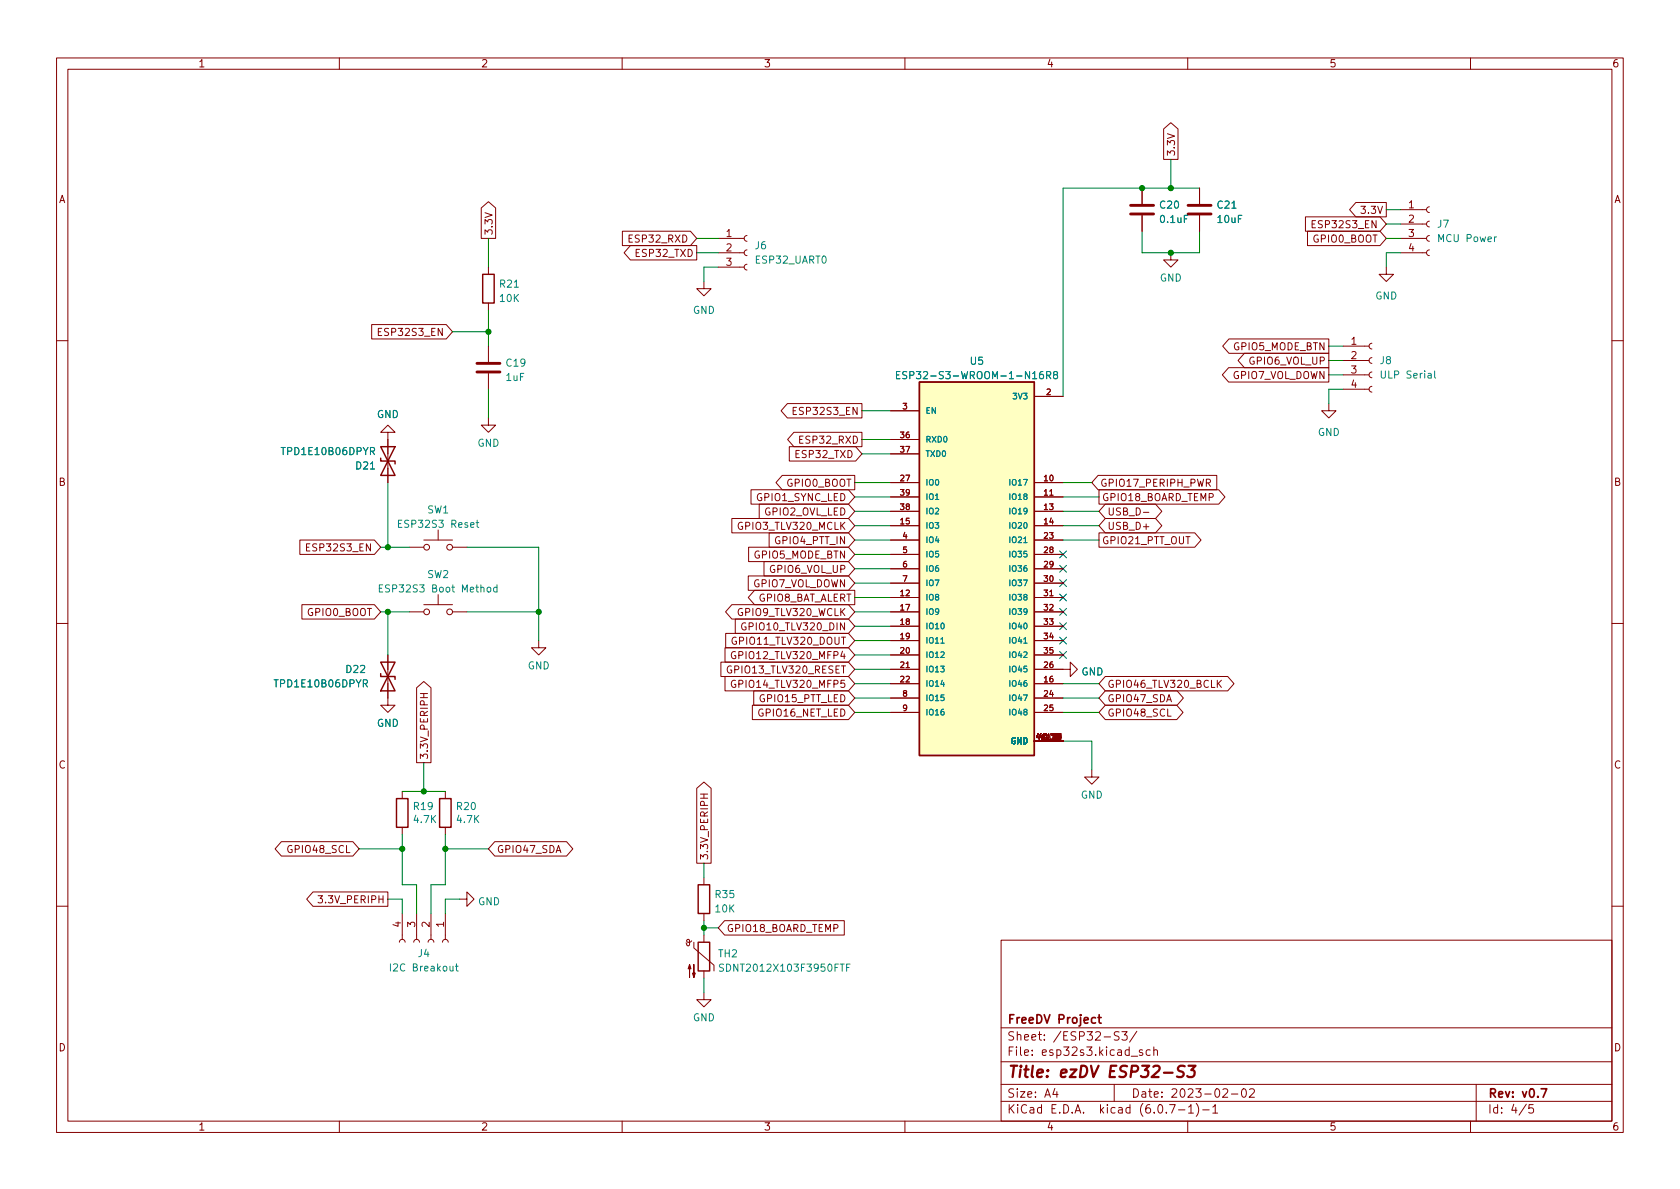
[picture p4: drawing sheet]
<svg xmlns="http://www.w3.org/2000/svg" width="297mm" height="210mm" viewBox="0 0 297 210" stroke-linecap="round" stroke-linejoin="round" font-family="sans-serif">
<g fill="none" stroke="#840000" stroke-width=".18">
<path d="M10 10.2h277v190.1h-277zM12 12.2h273v186.1h-273zM60 10.2v2M110 10.2v2M160 10.2v2M210 10.2v2M260 10.2v2M85.1 36.8l1.3-1.1 1.2 1.1v5.4h-2.5zM201.9 33.3v2.8M201.9 38.1v2.8M205.7 22.8l1.3-1.1 1.3 1.1v5.4h-2.6zM212.1 33.3v2.8"/>
<path d="M212.1 38.1v2.8M230.8 38.3h13.2l1.1 1.3-1.1 1.3h-13.2zM232 39.6h.4M232.6 39h-.6v1.3h.6M239.7 35.8h5.4v2.5h-5.4l-1.1-1.2zM247.6 39.6h4.6M247.6 37.1h4.6M252.7 39.1l-.3 .2-.2 .3 .2 .4 .3 .1M252.7 36.6l-.3 .1-.2 .4 .2 .3 .3 .2M65.7 57.4h13.2l1.1 1.3-1.1 1.2h-13.2zM66.9 58.7h.4M67.5 58.1h-.6v1.2h.6"/>
<path d="M86.4 47.2v1.3M86.4 53.6v1.3M110 40.9h12.1l1.1 1.3-1.1 1.2h-12.1zM111.5 43.4h11.7v2.6h-11.7l-1.2-1.3zM124.5 49.8v1.2h1.2l-1.2 1.3-1.3-1.3h1.3M127 44.7h4.6M127 42.2h4.6M127 47.2h4.6M132.1 46.7l-.4 .2-.1 .3 .1 .4 .4 .1M132.1 44.2l-.4 .1-.1 .4 .1 .4 .4 .1M132.1 41.7l-.4 .1-.1 .4 .1 .3 .4 .2M207 44.7v1.3h1.3l-1.3 1.2-1.3-1.2h1.3"/>
<path d="M217.3 59.9h17.6v2.6h-17.6l-1.1-1.3zM231.2 40.9h12.8l1.1 1.3-1.1 1.2h-12.8zM245.1 47.2v1.3h1.3l-1.3 1.3-1.3-1.3h1.3M247.6 44.7h4.6M247.6 42.2h4.6M252.7 44.2l-.3 .1-.2 .4 .2 .4 .3 .1M252.7 41.7l-.3 .1-.2 .4 .2 .3 .3 .2M10 60.2h2M68.6 76.4h1.2l-1.2-1.2-1.3 1.2h1.3v8.9M86.4 73.9v1.3h1.2l-1.2 1.2-1.3-1.2h1.3M86.4 61.2v2.8M86.4 66v2.8"/>
<path d="M139.2 71.4h13.2v2.5h-13.2l-1.1-1.3zM139.6 79h11.7l1.1 1.3-1.1 1.2h-11.7zM140.2 72.6h.5M140.4 76.4h12v2.6h-12l-1.1-1.3zM140.8 72h-.6v1.3h.6M157.5 72.6h5.1M157.5 77.7h5.1M182.9 70.1h5.1M217.2 65h17.7v2.6h-17.7l-1.1-1.3zM220 62.5h14.9v2.5h-14.9l-1.1-1.3zM234.9 71.4v1.2h1.3l-1.3 1.3-1.2-1.3h1.2M237.5 68.8h4.6"/>
<path d="M237.5 66.3h4.6M237.5 63.7h4.6M237.5 61.2h4.6M242.6 68.3l-.4 .2-.1 .3 .1 .4 .4 .1M242.6 65.8l-.4 .1-.1 .4 .1 .3 .4 .2M242.6 63.2l-.4 .2-.1 .3 .1 .4 .4 .2M242.6 60.7l-.4 .1-.1 .4 .1 .4 .4 .1M285 60.2h2M53 95.5h13.2l1.1 1.3-1.1 1.2h-13.2zM54.2 96.8h.4M54.8 96.2h-.6v1.2h.6M72.4 96.8h2.5"/>
<path d="M74.9 95.5h5.1M77.5 93.7v1.8M80 96.8h2.5M129.4 91.7h20.6l1.1 1.3-1.1 1.2h-20.6zM132.4 96.8h17.6l1.1 1.2-1.1 1.3h-17.6zM132.8 86.6h17.2l1.1 1.3-1.1 1.2h-17.2zM134.2 89.1h15.8l1.1 1.3-1.1 1.3h-15.8zM135.1 99.3h14.9l1.1 1.3-1.1 1.2h-14.9zM136 94.2h14l1.1 1.3-1.1 1.3h-14zM138.3 84.1h12.8v2.5h-12.8l-1.1-1.3zM157.5 95.5h5.1M157.5 85.3h5.1"/>
<path d="M157.5 87.9h5.1M157.5 90.4h5.1M157.5 93h5.1M157.5 98h5.1M157.5 80.3h5.1M182.9 95.5h5.1M182.9 85.3h5.1M182.9 87.9h5.1M182.9 90.4h5.1M182.9 93h5.1M182.9 98h5.1M194.2 84.1h20.9v2.5h-20.9l-1.2-1.3z"/>
<path d="M194.3 94.2h16.9l1.2 1.3-1.2 1.3h-16.9zM194.3 86.6h21.2l1.1 1.3-1.1 1.2h-21.2zM195.4 89.1h8.9l1.1 1.3-1.1 1.3h-8.9l-1.1-1.3zM195.4 91.7h8.9l1.1 1.3-1.1 1.2h-8.9l-1.1-1.2zM202.2 90.6h.9M10 110.2h2M53.4 106.9h12.8l1.1 1.3-1.1 1.3h-12.8zM68.6 115.8v8.9h1.2l-1.2 1.3-1.3-1.3h1.3M72.4 108.2h2.5M74.9 106.9h5.1M77.5 105.2v1.7M80 108.2h2.5"/>
<path d="M95.2 113.3v1.2h1.3l-1.3 1.3-1.2-1.3h1.2M127.5 117.1h22.5l1.1 1.3-1.1 1.2h-22.5zM128.2 114.5h21.8l1.1 1.3-1.1 1.3h-21.8zM128.2 119.6h21.8l1.1 1.3-1.1 1.3h-21.8zM128.3 112h21.7l1.1 1.3-1.1 1.2h-21.7zM129.3 117.8a.59 .59 0 0 0-.7 .6 .59 .59 0 0 0 .7 .6l.1-.5h-.3M129.4 106.9h20.6l1.1 1.3-1.1 1.3h-20.6l-1.1-1.3zM130 109.5h20l1.1 1.2-1.1 1.3h-20zM130 115.3a.59 .59 0 0 0-.7 .5 .59 .59 0 0 0 .7 .6l.1-.5h-.3M130.2 112.7a.59 .59 0 0 0-.8 .6 .59 .59 0 0 0 .8 .6v-.5h-.2M131.8 110.2a.59 .59 0 0 0-.7 .6 .59 .59 0 0 0 .7 .5l.1-.4h-.2M132.3 101.8h17.7l1.1 1.3-1.1 1.3h-17.7z"/>
<path d="M133.4 104.4h17.7v2.5h-17.7l-1.1-1.2zM157.5 108.2h5.1M157.5 105.7h5.1M157.5 110.7h5.1M157.5 113.3h5.1M157.5 115.8h5.1M157.5 118.4h5.1M157.5 100.6h5.1M157.5 103.1h5.1M182.9 118.4h6.3v-1.3l1.3 1.3-1.3 1.2v-1.2M182.9 108.2h5.1M182.9 105.7h5.1"/>
<path d="M182.9 110.7h5.1M182.9 113.3h5.1M182.9 115.8h5.1M182.9 100.6h5.1M182.9 103.1h5.1M195.4 119.6h21.7l1.1 1.3-1.1 1.3h-21.7l-1.1-1.3zM285 110.2h2M71.1 139.9v1.3M73.7 121.6l1.2-1.1 1.3 1.1v13.3h-2.5zM74.3 122.6h1.3M74.9 122.6v.8M78.7 139.9v1.3"/>
<path d="M123.2 139.4l1.3-1.1 1.2 1.1v13.2h-2.5zM130 120.4a.59 .59 0 0 0-.7 .5 .59 .59 0 0 0 .7 .6l.1-.5h-.3M133 124.7h17l1.1 1.3-1.1 1.2h-17zM133.3 122.2h16.7l1.1 1.2-1.1 1.3h-16.7zM157.5 120.9h5.1M157.5 123.4h5.1M157.5 126h5.1M182.9 131.1h5.1M182.9 120.9h5.1M182.9 123.4h5.1M182.9 126h5.1M193 136.1v1.3h1.3l-1.3 1.3-1.2-1.3h1.2"/>
<path d="M195.4 124.7h12.7l1.1 1.3-1.1 1.2h-12.7l-1.1-1.2zM195.4 122.2h12.7l1.1 1.2-1.1 1.3h-12.7l-1.1-1.3zM215.4 120.8l.6 .8M216 120.3l-.8 .7M49.7 148.8h12.7l1.1 1.3-1.1 1.3h-12.7l-1.1-1.3zM55.3 157.7h13.3v2.6h-13.3l-1.1-1.3zM56.2 158.4h.8l-.4 .5 .4 .1v.5l-.2 .2-.6-.2M71.1 146.3v1.3M78.7 146.3v1.3M81.3 159h1.2v-1.3l1.3 1.3-1.3 1.3v-1.3M87.5 148.8h12.7l1.1 1.3-1.1 1.3h-12.7l-1.1-1.3zM123.9 140.4h1.2"/>
<path d="M124.5 140.4v.7M124.5 155.2v1.3M10 160.2h2M70.6 166.6l.2-.3 .3-.2 .4 .2 .1 .3M71.1 161.5v4.6M73.2 166.6l.1-.3 .4-.2 .3 .2 .2 .3M73.7 161.5v4.6M75.7 166.6l.1-.3 .4-.2 .4 .2 .1 .3M76.2 161.5v4.6M78.2 166.6l.2-.3 .3-.2 .4 .2 .1 .3M78.7 161.5v4.6M122.3 166.4l-.2 .2h-.4l-.2-.1-.1-.3 .3-.1 .2 .2v.7l-.1 .2h-.3l-.2-.5"/>
<path d="M122.7 166.6v1l3.5 3.1v1M124.5 175.5v1.3h1.2l-1.2 1.2-1.3-1.2h1.3M124.5 161.5v1.3M124.5 165.3v1.3M124.5 171.7v1.3M128.1 162.8h21.2v2.5h-21.2l-1.1-1.2zM177 166.3h108v32h-108zM285 160.2h2M60 198.3v2M110 198.3v2M160 198.3v2M177 194.8h108"/>
<path d="M177 191.8h108M177 187.8h108M177 181.8h108M186.5 192.5l-.4 1h1M186.9 193v1M195.2 183.4h1.2M197 191.8v3M197.9 182.5l-.6-.1-.2 .2v.4l.6 .3 .2 .3-.3 .3h-.6M198.4 182.4h.9l-.5 .6 .4 .1v.7l-.2 .1h-.4l-.2-.1M200 186.8h1.1M201 182.4l-1.3 1.9M202 185.7l-.4-.1-.2 .2 .1 .3 .5 .1v.4h-.6"/>
<path d="M203.4 185.7l-.5-.1-.3 .3v.4l.2 .3h.6M204 185.8l.2-.2 .4 .1v.9M204 185.1v1.5M206.8 195.3h1l-.7 1.5M208.4 196.3h1.1M210 198.3v2M210.1 195.8l.5-.5v1.5M210.1 196.8h.9M211.5 195.1a1.72 1.72 0 0 1 0 2.3M212.6 196.3h1.2M214.4 195.8l.5-.5v1.5M214.4 196.8h.9"/>
<path d="M216.2 192.7l.6-.2 .2 .2 .1 .3-1 1h1M217.7 193.5h1.2M219.7 192.6l.2-.1a.81 .81 0 0 1 .5 .7 .81 .81 0 0 1-.3 .8h-.1a.81 .81 0 0 1-.6-.6 .81 .81 0 0 1 .3-.8zM220.9 192.7l.6-.2 .2 .2 .1 .3-.9 1h.9M260 198.3v2M261 191.8v6.5M269.9 195.3l-1.3 1.9M271.1 195.3h-.7l-.1 .7 .2-.1 .5 .1 .2 .2-.1 .5-.2 .1-.6-.1"/>
<circle cx="75.4" cy="96.8" r=".51"/>
<circle cx="79.5" cy="96.8" r=".51"/>
<circle cx="75.4" cy="108.2" r=".51"/>
<circle cx="79.5" cy="108.2" r=".51"/>
</g>
<path d="M194.1 179.9h.6M194.3 179.4v1.3l.4 .2M193.7 180l-.4-.1-.3 .3v.4l.1 .3h.6M272.5 192.5h1l-.7 1.5" fill="none" stroke="#840000" stroke-width=".3"/>
<path d="M205.8 189.7h1.5M209.5 188.6a.85 .85 0 0 0-1.1 .1 .45 .45 0 0 0 .2 .7l.4 .1a.49 .49 0 0 1 .3 .5 .49 .49 0 0 1-.5 .5l-.7-.1M210.1 188.5h1.3l-.8 .7h.3l.3 .2v.7l-.1 .2-.3 .2h-.6l-.3-.2" fill="none" stroke="#840000" stroke-width=".4"/>
<g fill="none" stroke="#008484" stroke-width=".18">
<path d="M158.5 66.3h.4M159.1 65.7h-.6v1.3h.6M160.3 65.8l-.5-.1-.1 .1v.4l.5 .2 .1 .3-.2 .3-.5-.1M185.1 66.4l.6-.1 .1-.2-.1-.3-.6-.1v1.3M185.4 66.4l.4 .6M186.5 66.2l-.2-.2v-.2l.2-.1 .4 .1 .1 .1-.1 .2-.5 .2-.1 .2v.2l.2 .3h.3l.2-.3v-.2l-.2-.3M253.7 65.6v1.1l.1 .2M70.5 92.6h.4M71.1 92h-.6v1.3h.6M84.2 92.4h.5M84.4 92v1.1l.3 .2M67.1 104h.4"/>
<path d="M67.7 103.4h-.6v1.3h.6M86.2 104l.2-.2 .3 .2 .1 .4-.1 .2-.3 .1-.2-.1zM87.9 103.9l-.4-.1-.2 .3 .1 .5h.5M87.9 103.4v1.3M166.4 113.7h.5M80.5 170.9h.5M80.7 170.4v1.1l.3 .2M127.9 170.5h-.5l-.2 .2 .1 .3 .6 .3v.3l-.2 .2-.5-.1M149.7 171.1h.4M150.3 170.5h-.6v1.3"/>
</g>
<path d="M85.3 48.5h2.1v5.1h-2.1zM67.3 79l2.5 5.1h-2.5l2.5-5.1zM162.6 67.6h20.3v66h-20.3zM67.3 81v.5h2.5v.5M67.3 119.1v.5h2.5v.5M67.3 117.1h2.5l-2.5 5.1h2.5zM70.1 141.2h2v5.1h-2zM77.7 141.2h2.1v5.1h-2.1zM123.4 156.5h2.1v5h-2.1zM123.4 166.6h2.1v5.1h-2.1z" fill="none" stroke="#840000" stroke-width=".25"/>
<g fill="#840000" stroke="#840000" stroke-width=".18">
<path d="M121.9 170.6l.3 .7h-.5l.2-.7v2.2z"/>
<path d="M122.7 170.6v2.2l-.3-.7h.5l-.2 .7z"/>
</g>
<path d="M199.9 37.8h4.1M199.9 36.3h4.1M210.1 37.8h4M210.1 36.3h4M84.3 65.8h4.1M84.3 64.3h4.1" fill="none" stroke="#840000" stroke-width=".51"/>
<path d="M162.6 67.6h20.3v66h-20.3z" fill="#ffffc2" stroke="#ffffc2" stroke-width=".18"/>
<g fill="none" stroke="#008400" stroke-width=".18">
<path d="M207 28.2v5.1M212.1 33.3h-24.1v36.8M245.1 39.6h2.5M245.1 37.1h2.5M80 58.7h6.4M86.4 42.2v5M86.4 54.9v6.3M123.2 44.7h3.8M123.2 42.2h3.8M127 47.2h-2.5v2.6M201.9 40.9v3.8h10.2v-3.8M245.1 42.2h2.5"/>
<path d="M247.6 44.7h-2.5v2.5M86.4 68.8v5.1M152.4 72.6h5.1M152.4 77.7h5.1M234.9 66.3h2.6M234.9 61.2h2.6M234.9 63.7h2.6M237.5 68.8h-2.6v2.6M67.3 96.8h5.1M68.6 85.3v11.5M82.5 96.8h12.7v16.5M151.1 87.9h6.4"/>
<path d="M151.1 85.3h6.4M151.1 90.4h6.4M151.1 95.5h6.4M151.1 93h6.4M151.1 98h6.4M152.4 80.3h5.1M188 87.9h6.3M188 85.3h5M188 90.4h6.3M188 95.5h6.3M188 93h6.3M67.3 108.2h5.1"/>
<path d="M68.6 108.2v7.6M82.5 108.2h12.7M151.1 108.2h6.4M151.1 118.4h6.4M151.1 115.8h6.4M151.1 110.7h6.4M151.1 113.3h6.4M151.1 100.6h6.4M151.1 103.1h6.4M151.1 105.7h6.4M71.1 139.9h7.6M74.9 134.9v5"/>
<path d="M151.1 120.9h6.4M151.1 123.4h6.4M151.1 126h6.4M188 120.9h6.3M188 123.4h6.3M188 126h6.3M188 131.1h5v5M63.5 150.1h7.6M68.6 159h2.5v2.5M71.1 147.6v8.9h2.6v5M78.7 147.6v8.9h-2.5v5M78.7 150.1h7.7"/>
<path d="M81.3 159h-2.6v2.5M124.5 152.6v2.6M124.5 162.8v2.5M124.5 173v2.5M124.5 164.1h2.5"/>
</g>
<g fill="none" stroke="#000084" stroke-width=".18">
<path d="M187.4 97.4l1.2 1.2M187.4 100l1.2 1.2M188.6 97.4l-1.2 1.2M188.6 100l-1.2 1.2M187.4 115.2l1.2 1.2M187.4 112.7l1.2 1.2M187.4 110.1l1.2 1.2M187.4 102.5l1.2 1.2M187.4 105l1.2 1.3M187.4 107.6l1.2 1.2M188.6 115.2l-1.2 1.2M188.6 112.7l-1.2 1.2"/>
<path d="M188.6 110.1l-1.2 1.2M188.6 102.5l-1.2 1.2M188.6 105l-1.2 1.3M188.6 107.6l-1.2 1.2"/>
</g>
<g fill="#008400" stroke="#008400" stroke-width=".18">
<circle cx="95.2" cy="108.2" r=".46"/>
<circle cx="68.6" cy="108.2" r=".46"/>
<circle cx="68.6" cy="96.8" r=".46"/>
<circle cx="86.4" cy="58.7" r=".46"/>
<circle cx="201.9" cy="33.3" r=".46"/>
<circle cx="207" cy="44.7" r=".46"/>
<circle cx="207" cy="33.3" r=".46"/>
<circle cx="74.9" cy="139.9" r=".46"/>
<circle cx="78.7" cy="150.1" r=".46"/>
<circle cx="71.1" cy="150.1" r=".46"/>
<circle cx="124.5" cy="164.1" r=".46"/>
</g>
<text font-size="2.8" fill="#840000" x="178" y="190.6">Title: ezDV ESP32-S3</text>
<g font-size="2.1" fill="#840000">
<text x="178" y="184">Sheet: /ESP32-S3/</text>
<text x="178" y="181">FreeDV Project</text>
<text x="178" y="186.7">File: esp32s3.kicad_sch</text>
<text x="178" y="196.9">KiCad E.D.A. kicad (6.0.7-1)-1</text>
<text x="178" y="194.1">Size: A4</text>
<text x="200" y="194.1">Date: 2023-02-02</text>
<text x="263" y="194.1">Rev: v0.7</text>
<text x="263" y="196.9">Id: 4/5</text>
</g>
<g font-size="1.8" fill="#840000">
<text x="35" y="11.9">1</text>
<text x="85" y="11.9">2</text>
<text x="135" y="11.9">3</text>
<text x="185" y="11.9">4</text>
<text x="235" y="11.9">5</text>
<text x="285" y="11.9">6</text>
<text x="207.7" y="27.7" transform="rotate(-90 207.7 27.7)">3.3V</text>
<text x="10.3" y="35.9">A</text>
<text x="285.3" y="35.9">A</text>
<text x="87.1" y="41.7" transform="rotate(-90 87.1 41.7)">3.3V</text>
<text x="128.4" y="41.9">1</text>
<text x="232.6" y="40.3">ESP32S3_EN</text>
<text x="241" y="37.8">3.3V</text>
<text x="249.1" y="36.8">1</text>
<text x="249.1" y="39.4">2</text>
<text x="249.1" y="41.9">3</text>
<text x="111.5" y="42.9">ESP32_RXD</text>
<text x="112.7" y="45.4">ESP32_TXD</text>
<text x="128.4" y="44.4">2</text>
<text x="128.4" y="47">3</text>
<text x="232.2" y="42.9">GPIO0_BOOT</text>
<text x="249.1" y="44.4">4</text>
<text x="67.5" y="59.4">ESP32S3_EN</text>
<text x="218.2" y="61.9">GPIO5_MODE_BTN</text>
<text x="221" y="64.5">GPIO6_VOL_UP</text>
<text x="238.9" y="61">1</text>
<text x="238.9" y="63.5">2</text>
<text x="217.9" y="67">GPIO7_VOL_DOWN</text>
<text x="238.9" y="66">3</text>
<text x="238.9" y="68.6">4</text>
<text x="140.8" y="73.4">ESP32S3_EN</text>
<text x="140.9" y="81">ESP32_TXD</text>
<text x="141.7" y="78.4">ESP32_RXD</text>
<text x="10.3" y="85.9">B</text>
<text x="133.9" y="88.6">GPIO1_SYNC_LED</text>
<text x="139.2" y="86.1">GPIO0_BOOT</text>
<text x="194.5" y="86.1">GPIO17_PERIPH_PWR</text>
<text x="194.8" y="88.6">GPIO18_BOARD_TEMP</text>
<text x="285.3" y="85.9">B</text>
<text x="130.9" y="93.7">GPIO3_TLV320_MCLK</text>
<text x="135.2" y="91.1">GPIO2_OVL_LED</text>
<text x="195.7" y="91.1">USB_D-</text>
<text x="195.7" y="93.7">USB_D+</text>
<text x="54.8" y="97.5">ESP32S3_EN</text>
<text x="133.4" y="98.8">GPIO5_MODE_BTN</text>
<text x="136.2" y="101.3">GPIO6_VOL_UP</text>
<text x="137.2" y="96.2">GPIO4_PTT_IN</text>
<text x="194.8" y="96.2">GPIO21_PTT_OUT</text>
<text x="133.1" y="103.8">GPIO7_VOL_DOWN</text>
<text x="133.7" y="106.4">GPIO8_BAT_ALERT</text>
<text x="54.4" y="108.9">GPIO0_BOOT</text>
<text x="130.7" y="108.9">GPIO9_TLV320_WCLK</text>
<text x="132" y="111.5">GPIO10_TLV320_DIN</text>
<text x="129.2" y="119.1">GPIO13_TLV320_RESET</text>
<text x="130" y="114">GPIO11_TLV320_DOUT</text>
<text x="130.3" y="116.5">GPIO12_TLV320_MFP4</text>
<text x="130.3" y="121.6">GPIO14_TLV320_MFP5</text>
<text x="134.5" y="124.2">GPIO15_PTT_LED</text>
<text x="195.7" y="121.6">GPIO46_TLV320_BCLK</text>
<text x="195.7" y="124.2">GPIO47_SDA</text>
<text x="134.3" y="126.7">GPIO16_NET_LED</text>
<text x="195.7" y="126.7">GPIO48_SCL</text>
<text x="10.3" y="135.9">C</text>
<text x="75.7" y="134.4" transform="rotate(-90 75.7 134.4)">3.3V_PERIPH</text>
<text x="285.3" y="135.9">C</text>
<text x="51.2" y="150.8">GPIO48_SCL</text>
<text x="87.8" y="150.8">GPIO47_SDA</text>
<text x="125.2" y="152.2" transform="rotate(-90 125.2 152.2)">3.3V_PERIPH</text>
<text x="56.9" y="159.7">3.3V_PERIPH</text>
<text x="70.9" y="163.9" transform="rotate(-90 70.9 163.9)">4</text>
<text x="73.4" y="163.9" transform="rotate(-90 73.4 163.9)">3</text>
<text x="75.9" y="163.9" transform="rotate(-90 75.9 163.9)">2</text>
<text x="78.5" y="163.9" transform="rotate(-90 78.5 163.9)">1</text>
<text x="128.4" y="164.8">GPIO18_BOARD_TEMP</text>
<text x="10.3" y="185.9">D</text>
<text x="285.3" y="185.9">D</text>
<text x="35" y="199.9">1</text>
<text x="85" y="199.9">2</text>
<text x="135" y="199.9">3</text>
<text x="185" y="199.9">4</text>
<text x="235" y="199.9">5</text>
<text x="285" y="199.9">6</text>
</g>
<g font-size="1.8" fill="#008484">
<text x="205.2" y="36.9">C20</text>
<text x="205.3" y="39.4">0.1uF</text>
<text x="215.3" y="36.9">C21</text>
<text x="215.4" y="39.4">10uF</text>
<text x="254.2" y="40.3">J7</text>
<text x="133.5" y="44.1">J6</text>
<text x="133.7" y="46.6">ESP32_UART0</text>
<text x="254.5" y="42.8">MCU Power</text>
<text x="88.4" y="50.8">R21</text>
<text x="88.4" y="53.4">10K</text>
<text x="205" y="49.8">GND</text>
<text x="243.1" y="53">GND</text>
<text x="122.5" y="55.5">GND</text>
<text x="89.6" y="64.8">C19</text>
<text x="171.6" y="64.5">U5</text>
<text x="244" y="64.4">J8</text>
<text x="89.5" y="67.4">1uF</text>
<text x="160.9" y="67">ESP32-S3-WROOM-1-N16R8</text>
<text x="244.5" y="66.9">ULP Serial</text>
<text x="66.6" y="73.9">GND</text>
<text x="233" y="77.1">GND</text>
<text x="50.1" y="80.5">TPD1E10B06DPYR</text>
<text x="63" y="83">D21</text>
<text x="84.4" y="79">GND</text>
<text x="71" y="93.3">ESP32S3 Reset</text>
<text x="75.6" y="90.8">SW1</text>
<text x="68" y="104.7">ESP32S3 Boot Method</text>
<text x="75.6" y="102.2">SW2</text>
<text x="61.3" y="119">D22</text>
<text x="93.3" y="118.4">GND</text>
<text x="191.2" y="119.4">GND</text>
<text x="48.9" y="121.5">TPD1E10B06DPYR</text>
<text x="66.6" y="128.5">GND</text>
<text x="73.2" y="143.2">R19</text>
<text x="80.8" y="143.2">R20</text>
<text x="191.1" y="141.2">GND</text>
<text x="73.3" y="145.5">4.7K</text>
<text x="80.9" y="145.5">4.7K</text>
<text x="84.5" y="160.1">GND</text>
<text x="126.5" y="158.8">R35</text>
<text x="126.5" y="161.3">10K</text>
<text x="69.5" y="171.8">I2C Breakout</text>
<text x="73.9" y="169.2">J4</text>
<text x="127" y="169.3">TH2</text>
<text x="128.1" y="171.8">SDNT2012X103F3950FTF</text>
<text x="122.5" y="180.6">GND</text>
</g>
<g font-size="1.4" fill="#008484">
<text x="179.3" y="70.6">3V3</text>
<text x="163.6" y="73.1">EN</text>
<text x="163.6" y="78.2">RXD0</text>
<text x="163.6" y="80.8">TXD0</text>
<text x="163.6" y="85.8">IO0</text>
<text x="163.6" y="88.4">IO1</text>
<text x="178.8" y="85.8">IO17</text>
<text x="178.8" y="88.4">IO18</text>
<text x="163.6" y="93.5">IO3</text>
<text x="163.6" y="90.9">IO2</text>
<text x="178.8" y="90.9">IO19</text>
<text x="178.8" y="93.5">IO20</text>
<text x="163.6" y="96">IO4</text>
<text x="163.6" y="98.5">IO5</text>
<text x="163.6" y="101.1">IO6</text>
<text x="178.8" y="96">IO21</text>
<text x="178.8" y="98.5">IO35</text>
<text x="178.8" y="101.1">IO36</text>
<text x="163.6" y="106.2">IO8</text>
<text x="163.6" y="103.6">IO7</text>
<text x="178.8" y="103.6">IO37</text>
<text x="178.8" y="106.2">IO38</text>
<text x="163.6" y="108.7">IO9</text>
<text x="163.6" y="111.2">IO10</text>
<text x="163.6" y="113.8">IO11</text>
<text x="178.8" y="108.7">IO39</text>
<text x="178.8" y="111.2">IO40</text>
<text x="178.8" y="113.8">IO41</text>
<text x="163.6" y="116.3">IO12</text>
<text x="163.6" y="118.9">IO13</text>
<text x="178.8" y="118.9">IO45</text>
<text x="178.8" y="116.3">IO42</text>
<text x="163.6" y="121.4">IO14</text>
<text x="163.6" y="123.9">IO15</text>
<text x="178.8" y="121.4">IO46</text>
<text x="178.8" y="123.9">IO47</text>
<text x="163.6" y="126.5">IO16</text>
<text x="178.7" y="131.6">GND</text>
<text x="178.8" y="126.5">IO48</text>
</g>
<g font-size="1.4" fill="#840000">
<text x="185" y="69.8">2</text>
<text x="159.2" y="77.5">36</text>
<text x="159.6" y="72.4">3</text>
<text x="159.2" y="80">37</text>
<text x="159.2" y="85.1">27</text>
<text x="159.2" y="87.6">39</text>
<text x="184.6" y="85.1">10</text>
<text x="184.6" y="87.6">11</text>
<text x="159.2" y="92.7">15</text>
<text x="159.2" y="90.2">38</text>
<text x="159.6" y="95.2">4</text>
<text x="184.6" y="90.2">13</text>
<text x="184.6" y="92.7">14</text>
<text x="184.6" y="95.2">23</text>
<text x="159.6" y="97.8">5</text>
<text x="159.6" y="100.3">6</text>
<text x="184.6" y="97.8">28</text>
<text x="184.6" y="100.3">29</text>
<text x="159.2" y="105.4">12</text>
<text x="159.2" y="107.9">17</text>
<text x="159.6" y="102.9">7</text>
<text x="184.6" y="102.9">30</text>
<text x="184.6" y="105.4">31</text>
<text x="184.6" y="107.9">32</text>
<text x="159.2" y="110.5">18</text>
<text x="159.2" y="113">19</text>
<text x="184.6" y="110.5">33</text>
<text x="184.6" y="113">34</text>
<text x="159.2" y="115.6">20</text>
<text x="159.2" y="118.1">21</text>
<text x="184.6" y="118.1">26</text>
<text x="184.6" y="115.6">35</text>
<text x="159.2" y="120.6">22</text>
<text x="159.6" y="123.2">8</text>
<text x="159.6" y="125.7">9</text>
<text x="184.6" y="120.6">16</text>
<text x="184.6" y="123.2">24</text>
<text x="184.6" y="125.7">25</text>
<text x="183.5" y="130.8">41_ 1</text>
<text x="183.8" y="130.8">41_11</text>
<text x="184.6" y="130.8">4021</text>
<text x="185" y="130.8">120</text>
<text x="186.2" y="130.8">77</text>
<text x="186.2" y="130.8">7</text>
</g>
</svg>
